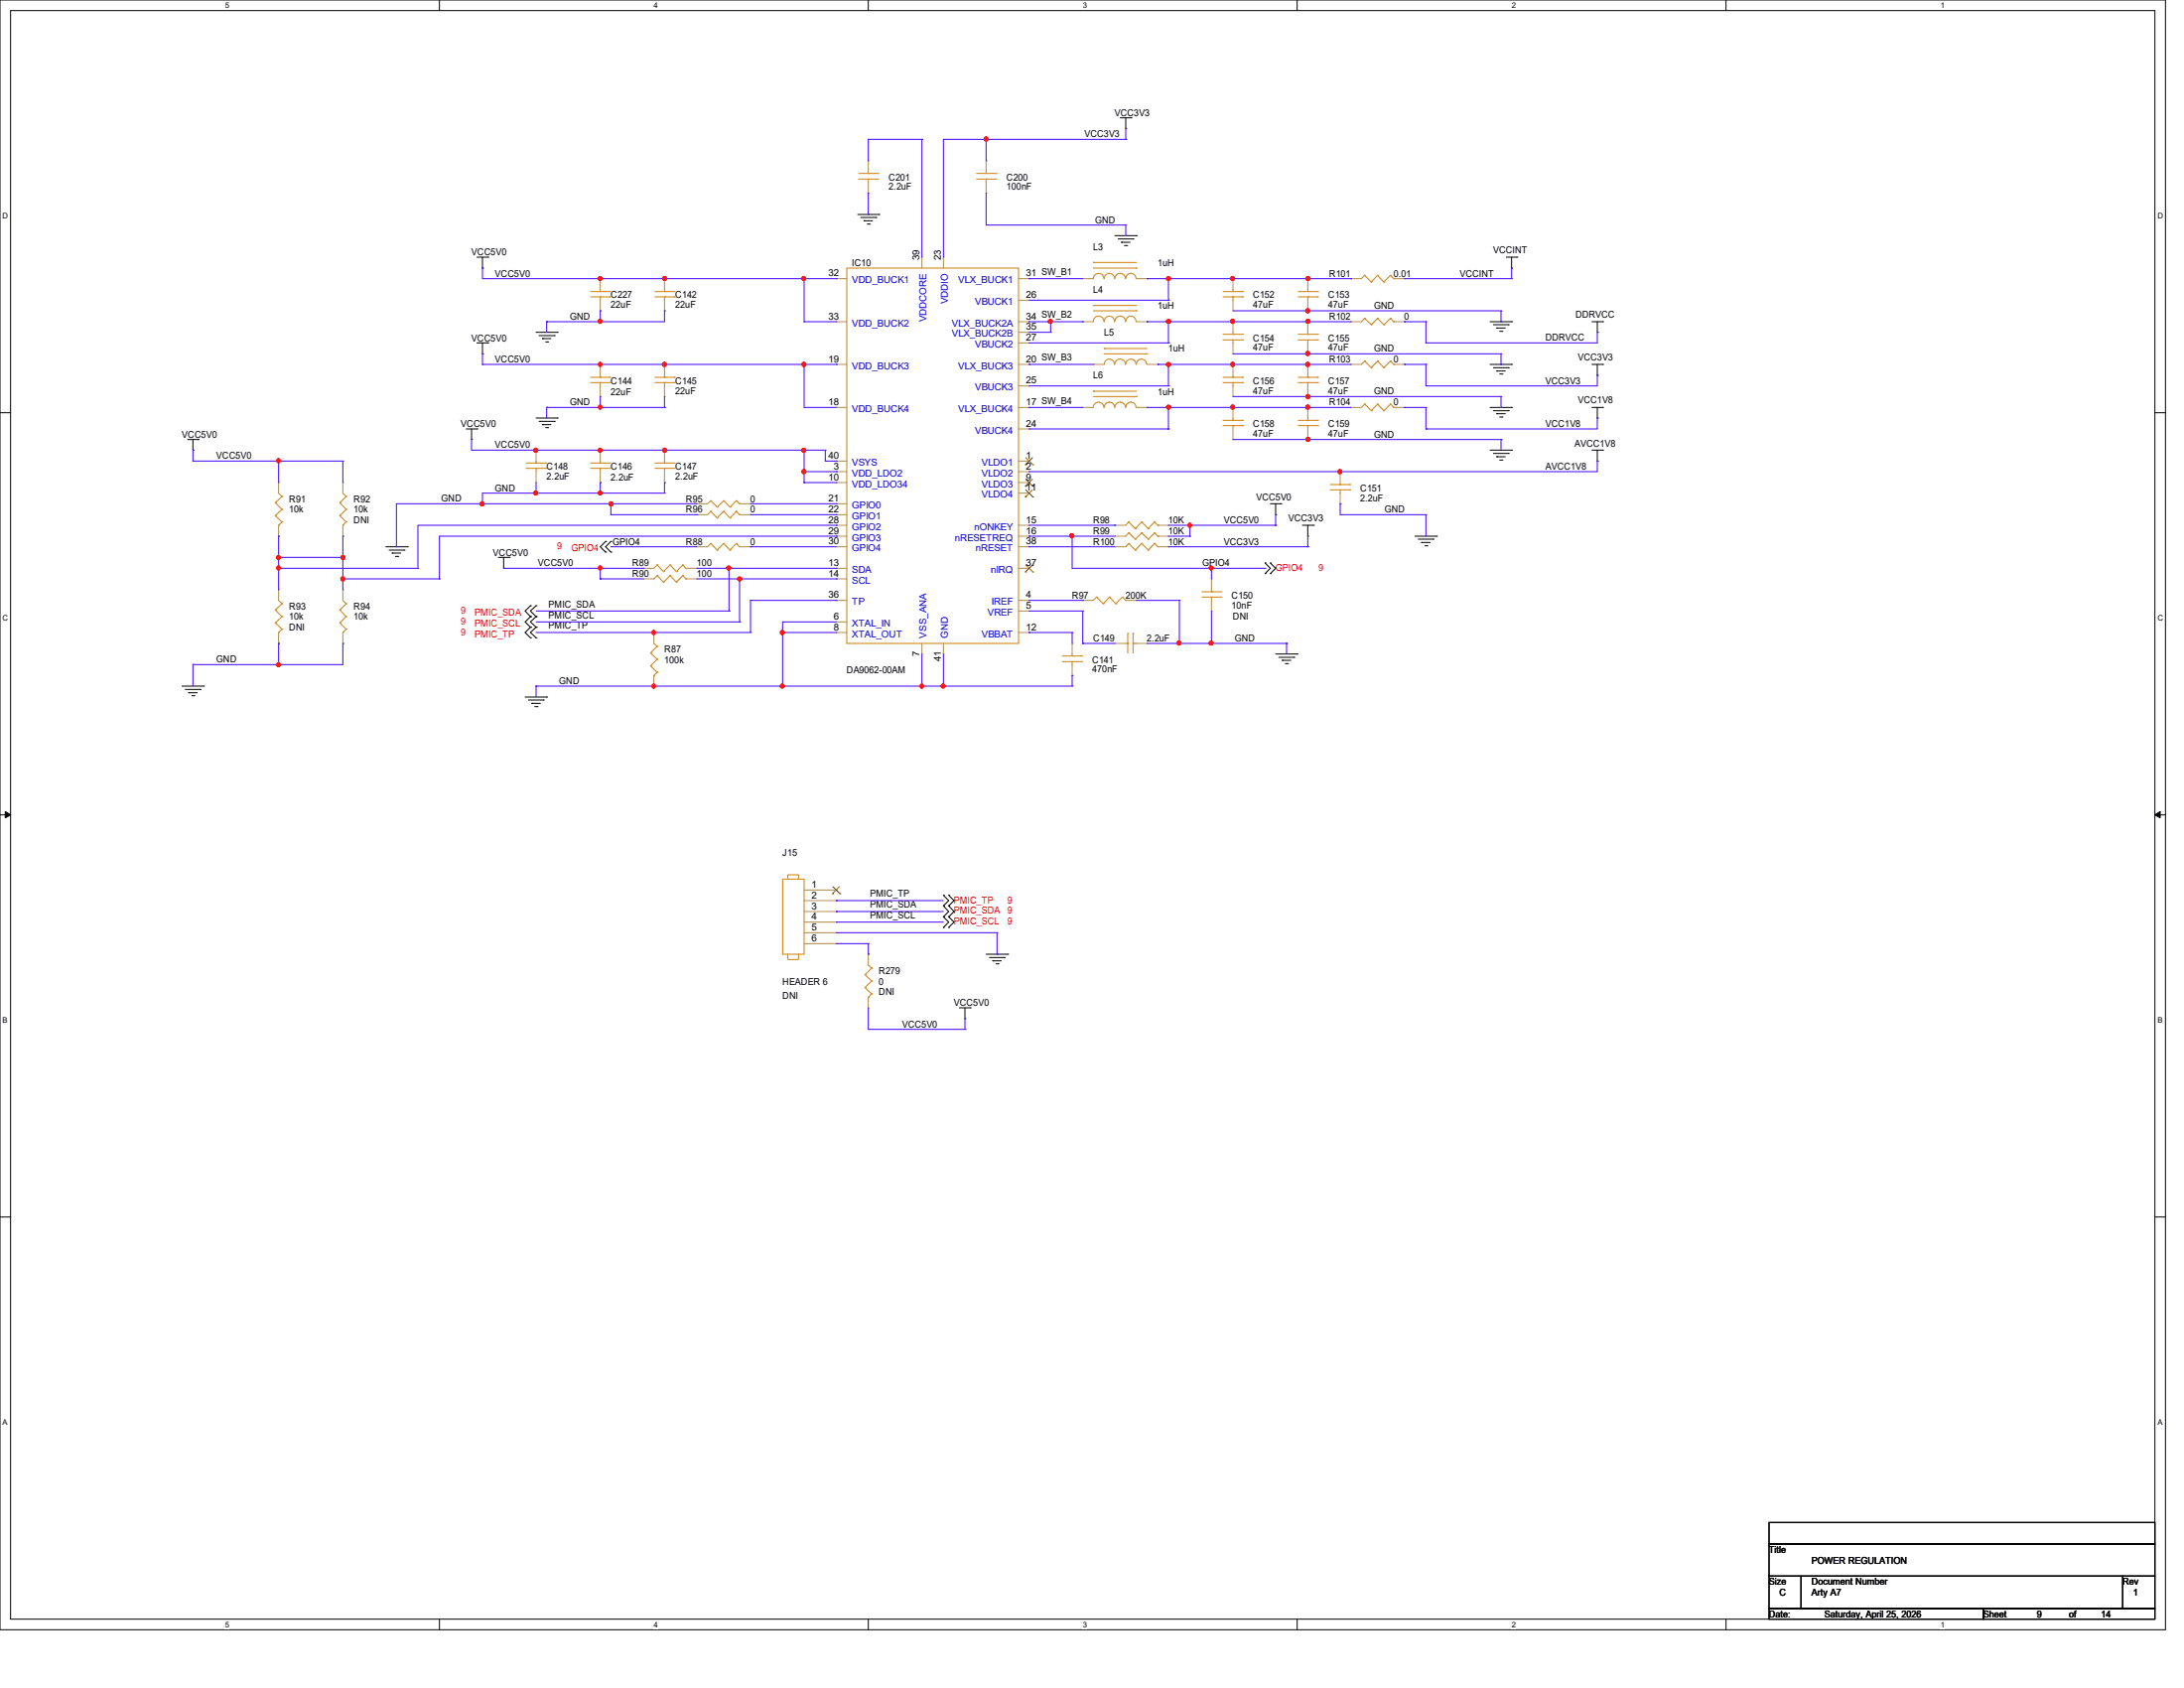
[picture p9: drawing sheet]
<svg xmlns="http://www.w3.org/2000/svg" width="279mm" height="216mm" viewBox="0 0 279 216" stroke-linecap="round" stroke-linejoin="round" font-family="sans-serif">
<path d="M0 0h277v208.4h-277zM1.4 1.4h274.3v205.7h-274.3z" fill="none" stroke="#000" stroke-width=".13"/>
<g fill="#fff">
<path d="M28.8 .1h.5v1.1h-.5z"/>
<path d="M28.8 207.2h.5v1.1h-.5z"/>
</g>
<path d="M56.2 0v1.4M56.2 207.1v1.3" fill="none" stroke="#000" stroke-width=".13"/>
<g fill="#fff">
<path d="M83.7 .1h.5v1.1h-.5z"/>
<path d="M83.7 207.2h.5v1.1h-.5z"/>
</g>
<path d="M111.1 0v1.4M111.1 207.1v1.3" fill="none" stroke="#000" stroke-width=".13"/>
<g fill="#fff">
<path d="M138.5 .1h.6v1.1h-.6z"/>
<path d="M138.5 207.2h.6v1.1h-.6z"/>
</g>
<path d="M165.9 0v1.4M165.9 207.1v1.3" fill="none" stroke="#000" stroke-width=".13"/>
<g fill="#fff">
<path d="M193.4 .1h.5v1.1h-.5z"/>
<path d="M193.4 207.2h.5v1.1h-.5z"/>
</g>
<path d="M220.8 0v1.4M220.8 207.1v1.3" fill="none" stroke="#000" stroke-width=".13"/>
<g fill="#fff">
<path d="M248.2 .1h.6v1.1h-.6z"/>
<path d="M248.2 207.2h.6v1.1h-.6z"/>
<path d="M.3 27.1h.8v1.1h-.8z"/>
<path d="M276 27.1h.7v1.1h-.7z"/>
<path d="M.3 78.5h.8v1.1h-.8z"/>
<path d="M276 78.5h.7v1.1h-.7z"/>
</g>
<path d="M0 52.8h1.4M275.7 52.8h1.3" fill="none" stroke="#000" stroke-width=".13"/>
<g fill="#fff">
<path d="M.3 129.9h.7v1.1h-.7z"/>
<path d="M276 129.9h.6v1.1h-.6z"/>
</g>
<path d="M0 104.2h1.4M275.7 104.2h1.3" fill="none" stroke="#000" stroke-width=".13"/>
<path d="M.7 103.8l.7 .4-.7 .4zM275.7 104.2l.7-.4v.8z" fill="#000" stroke="#000" stroke-width=".13"/>
<g fill="#fff">
<path d="M.3 181.4h.7v1.1h-.7z"/>
<path d="M276 181.4h.6v1.1h-.6z"/>
</g>
<g fill="none" stroke="#000" stroke-width=".13">
<path d="M143.3 15.1h1.4M144 16.4h.1M144 15.1v1.3M144.7 15.1h.1M61 32.9h1.4M61.7 34.3h.1M61.7 32.9v1.4M62.4 32.9h.1M109.7 27.4h2.7M110.1 27.8h2M110.5 28.2h.1M110.5 28.2h1.1"/>
<path d="M111 28.7h.2M111.2 28.7h.1M112.1 27.8h.1M112.4 27.4h.1M142.6 30.1h2.8M143 30.6h1.9M143.5 31h.1M143.5 31h1.1M143.8 31.4h.3M144.1 31.4h.1M144.9 30.6h.1M145.4 30.1h.1"/>
<path d="M192.7 32.9h1.4M193.4 34.3h.1M193.4 32.9v1.4M194.1 32.9h.1M24 56.2h1.4M24.7 57.6h.1M24.7 56.2v1.4M25.4 56.2h.1M59.6 54.9h1.4M60.3 56.2h.1M60.3 54.9v1.3M61 54.9h.1"/>
<path d="M61 43.9h1.4M61.7 45.3h.1M61.7 43.9v1.4M62.4 43.9h.1M68.6 42.5h2.7M68.6 53.5h2.7M69 42.9h1.9M69 53.9h1.9M69.4 43.3h.1M69.4 54.3h.1M69.4 43.3h1.1M69.4 54.3h1.1"/>
<path d="M69.8 43.7h.3M69.8 54.7h.3M70.1 43.7h.1M70.1 54.7h.1M70.9 42.9h.1M70.9 53.9h.1M71.3 42.5h.1M71.3 53.5h.1M190.6 57.6h2.8M190.6 52.1h2.8M190.6 46.6h2.8M190.6 41.1h2.8"/>
<path d="M191.1 58h1.9M191.1 52.5h1.9M191.1 47h1.9M191.1 41.5h1.9M191.5 58.4h.1M191.5 52.9h.1M191.5 47.5h.1M191.5 42h.1M191.5 58.4h1.1M191.5 52.9h1.1M191.5 47.5h1.1M191.5 42h1.1"/>
<path d="M191.9 58.8h.3M191.9 53.3h.3M191.9 47.8h.3M191.9 42.4h.3M192.2 58.8h.1M192.2 53.3h.1M192.2 47.8h.1M192.2 42.4h.1M193 58h.1M193 52.5h.1M193 47h.1M193 41.5h.1"/>
<path d="M193.4 57.6h.1M193.4 52.1h.1M193.4 46.6h.1M193.4 41.1h.1M203.7 57.6h1.3M203.7 52.1h1.3M203.7 46.6h1.3M203.7 41.1h1.3M204.3 53.5h.1M204.3 48h.1M204.3 42.5h.1M204.3 59h.1"/>
<path d="M204.3 41.1v1.4M204.3 46.6v1.4M204.3 52.1v1.4M204.3 57.6v1.4M205 52.1h.1M205 46.6h.1M205 41.1h.1M205 57.6h.1M49.4 69.9h2.7M49.8 70.4h1.9M50.2 70.7h.1M50.2 70.7h1.1"/>
<path d="M50.6 71.2h.3M50.9 71.2h.1M51.7 70.4h.1M52.1 69.9h.1M63.8 71.3h1.4M64.4 72.7h.1M64.4 71.3v1.4M65.2 71.3h.1M67.9 77.5h.1M67.9 78.9h.1M67.9 77.5l-.7 .6 .7 .8M67.9 78.9l-.7 .6 .7 .7"/>
<path d="M68.6 77.5h.1M68.6 78.9h.1M68.6 77.5l-.7 .6 .7 .8M68.6 78.9l-.7 .6 .7 .7M77.5 69.3h.1M77.5 70.6h.1M77.5 69.3l-.7 .6 .7 .7M78.1 69.3h.1M78.1 70.6h.1M78.1 69.3l-.6 .6 .6 .7M161.8 73.4h.1M161.8 72h.1"/>
<path d="M161.8 72l.7 .7-.7 .7M162.5 73.4h.1M162.5 72h.1M162.5 64.4h1.4M162.5 72l.7 .7-.7 .7M163.2 65.8h.1M163.2 64.4v1.4M163.9 64.4h.1M166.6 67.2h1.4M167.3 68.6h.1M167.3 67.2v1.4M168 67.2h.1"/>
<path d="M181 68.6h2.8M181.4 69h1.9M181.9 69.4h.1M181.9 69.4h1.1M182.3 69.8h.2M182.5 69.8h.1M183.3 69h.1M183.8 68.6h.1M23.3 87.8h2.7M23.7 88.2h1.9M24.1 88.6h.1M24.1 88.6h1.1"/>
<path d="M24.6 89h.2M24.8 89h.1M25.6 88.2h.1M26 87.8h.1M67.2 89.2h2.7M67.6 89.5h1.9M67.9 80.2h.1M67.9 81.6h.1M67.9 80.2l-.7 .7 .7 .7M68 90h.1M68 90h1.1M68.4 90.4h.3"/>
<path d="M68.6 80.2h.1M68.6 81.6h.1M68.6 80.2l-.7 .7 .7 .7M68.7 90.4h.1M69.5 89.5h.1M69.9 89.2h.1M163.2 83.7h2.7M163.6 84.1h1.9M164 84.5h.1M164 84.5h1.1M164.4 84.9h.3M164.7 84.9h.1"/>
<path d="M165.5 84.1h.1M165.9 83.7h.1M120.7 117.3h.1M120.7 115.9h.1M120.7 118.6h.1M120.7 114.5h.1M120.7 115.9l.7 .7-.7 .7M120.7 117.3l.7 .6-.7 .7M120.7 114.5l.7 .7-.7 .7M121.4 117.3h.1M121.4 115.9h.1M121.4 118.6h.1"/>
<path d="M121.4 114.5h.1M121.4 115.9l.6 .7-.6 .7M121.4 117.3l.6 .6-.6 .7M121.4 114.5l.6 .7-.6 .7M122.7 128.9h1.4M123.4 130.3h.1M123.4 128.9v1.4M124.1 128.9h.1M126.2 122h2.7M126.6 122.5h1.9M127 122.9h.1M127 122.9h1.1"/>
<path d="M127.4 123.3h.3M127.7 123.3h.1M128.5 122.5h.1M128.9 122h.1M0 155.7h1.4M275.7 155.7h1.3M226.3 194.7h49.4v2.8h-49.4zM226.3 197.5h49.4v4.1h-49.4zM226.3 201.6h4.1v4.1h-4.1zM226.3 205.7h27.4v1.4h-27.4zM230.4 201.6h41.2v4.1h-41.2zM253.7 205.7h22v1.4h-22z"/>
<path d="M271.6 201.6h4.1v4.1h-4.1z"/>
</g>
<g fill="none" stroke="#cc8006" stroke-width=".13">
<path d="M75.6 38h2.4M75.6 37.3h2.4M76.8 37.3h.1M76.8 38h.1M76.8 37v.3M76.8 38v.4M78 38h.1M78 37.3h.1M83.8 38h2.5M83.8 37.3h2.5M85 37.3h.1M85 38h.1"/>
<path d="M85 37v.3M85 38v.4M86.3 38h.1M86.3 37.3h.1M108.3 34.3h22v48h-22zM109.9 22.9h2.4M109.9 22.2h2.4M111.1 22.2h.1M111.1 22.9h.1M111.1 21.9v.3M111.1 22.9v.4M112.3 22.9h.1"/>
<path d="M112.3 22.2h.1M124.9 22.9h2.5M124.9 22.2h2.5M126.2 22.2h.1M126.2 22.9h.1M126.2 21.9v.3M126.2 22.9v.4M127.4 22.9h.1M127.4 22.2h.1M139.9 33.6h.1M139.9 39.1h.1M139.9 33.6h5.5"/>
<path d="M139.9 34.3h5.5M139.9 39.1h5.5M139.9 39.8h5.5M141.2 35.6a.68 .68 0 0 0-.7-.6 .68 .68 0 0 0-.6 .6M141.3 35.6a.66 .66 0 0 1 .6-.6 .66 .66 0 0 1 .7 .6M142.6 35.6a.68 .68 0 0 1 .7-.6 .68 .68 0 0 1 .7 .6M144 35.6a.66 .66 0 0 1 .7-.6 .66 .66 0 0 1 .6 .6M145.4 34.3h.1M145.4 39.8h.1M156.5 38h2.5M156.5 37.3h2.5M157.7 37.3h.1"/>
<path d="M157.7 38h.1M157.7 37v.3M157.7 38v.4M159 38h.1M159 37.3h.1M166.1 38h2.5M166.1 37.3h2.5M167.3 37.3h.1M167.3 38h.1M167.3 37v.3M167.3 38v.4M168.6 38h.1"/>
<path d="M168.6 37.3h.1M174.6 35.2h.1M174.6 35.2l-.4 .4M174.6 35.2l.8 .9M175.4 36.1h.1M176.2 35.2h.1M176.2 35.2l-.8 .9M176.2 35.2l.8 .9M177 36.1h.1M177.9 35.2h.1M177.9 35.2l-.9 .9M177.9 35.2l.4 .4"/>
<path d="M178.3 35.6h.1M67.3 59.9h2.5M67.3 59.2h2.5M68.6 59.2h.1M68.6 59.9h.1M68.6 59v.2M68.6 59.9v.4M69.8 59.9h.1M69.8 59.2h.1M75.6 59.9h2.4M75.6 59.2h2.4M75.6 48.9h2.4"/>
<path d="M75.6 48.3h2.4M76.8 59.2h.1M76.8 59.9h.1M76.8 48.3h.1M76.8 48.9h.1M76.8 48v.3M76.8 48.9v.5M76.8 59v.2M76.8 59.9v.4M78 59.9h.1M78 59.2h.1M78 48.9h.1"/>
<path d="M78 48.3h.1M83.8 59.9h2.5M83.8 59.2h2.5M83.8 48.9h2.5M83.8 48.3h2.5M85 59.2h.1M85 59.9h.1M85 48.3h.1M85 48.9h.1M85 48v.3M85 48.9v.5M85 59v.2"/>
<path d="M85 59.9v.4M86.3 59.9h.1M86.3 59.2h.1M86.3 48.9h.1M86.3 48.3h.1M139.9 52.1a.68 .68 0 0 1 .6-.7 .68 .68 0 0 1 .7 .7M139.9 50h.1M139.9 50h5.5M139.9 50.7h5.5M141.2 41.1a.68 .68 0 0 0-.7-.7 .68 .68 0 0 0-.6 .7M141.3 52.1a.66 .66 0 0 1 .6-.7 .66 .66 0 0 1 .7 .7M141.3 44.6h.1"/>
<path d="M141.3 44.6h5.4M141.3 45.3h5.4M142.6 46.6a.66 .66 0 0 0-.7-.7 .66 .66 0 0 0-.6 .7M142.6 41.1a.66 .66 0 0 0-.7-.7 .66 .66 0 0 0-.6 .7M142.6 52.1a.68 .68 0 0 1 .7-.7 .68 .68 0 0 1 .7 .7M144 46.6a.68 .68 0 0 0-.7-.7 .68 .68 0 0 0-.7 .7M144 41.1a.68 .68 0 0 0-.7-.7 .68 .68 0 0 0-.7 .7M144 52.1a.66 .66 0 0 1 .7-.7 .66 .66 0 0 1 .6 .7M145.3 46.6a.66 .66 0 0 0-.6-.7 .66 .66 0 0 0-.7 .7M145.3 41.1a.66 .66 0 0 0-.6-.7 .66 .66 0 0 0-.7 .7M145.4 50.7h.1M146.7 46.6a.66 .66 0 0 0-.7-.7 .66 .66 0 0 0-.6 .7"/>
<path d="M146.7 45.3h.1M156.5 54.4h2.5M156.5 53.8h2.5M156.5 48.9h2.5M156.5 48.3h2.5M156.5 43.5h2.5M156.5 42.8h2.5M157.7 53.8h.1M157.7 54.4h.1M157.7 48.3h.1M157.7 48.9h.1M157.7 42.8h.1"/>
<path d="M157.7 43.5h.1M157.7 42.5v.3M157.7 43.5v.4M157.7 48v.3M157.7 48.9v.5M157.7 53.5v.3M157.7 54.4v.5M159 54.4h.1M159 53.8h.1M159 48.9h.1M159 48.3h.1M159 43.5h.1"/>
<path d="M159 42.8h.1M166.1 54.4h2.5M166.1 53.8h2.5M166.1 48.9h2.5M166.1 48.3h2.5M166.1 43.5h2.5M166.1 42.8h2.5M167.3 53.8h.1M167.3 54.4h.1M167.3 48.3h.1M167.3 48.9h.1M167.3 42.8h.1"/>
<path d="M167.3 43.5h.1M167.3 42.5v.3M167.3 43.5v.4M167.3 48v.3M167.3 48.9v.5M167.3 53.5v.3M167.3 54.4v.5M168.6 54.4h.1M168.6 53.8h.1M168.6 48.9h.1M168.6 48.3h.1M168.6 43.5h.1"/>
<path d="M168.6 42.8h.1M174.6 46.2h.1M174.6 40.7h.1M174.6 51.7h.1M174.6 46.2l-.4 .4M174.6 46.2l.8 .8M174.6 40.7l-.4 .4M174.6 40.7l.8 .8M174.6 51.7l-.4 .4M174.6 51.7l.8 .8M175.4 47h.1M175.4 41.5h.1"/>
<path d="M175.4 52.5h.1M176.2 46.2h.1M176.2 40.7h.1M176.2 51.7h.1M176.2 46.2l-.8 .8M176.2 46.2l.8 .8M176.2 40.7l-.8 .8M176.2 40.7l.8 .8M176.2 51.7l-.8 .8M176.2 51.7l.8 .8M177 47h.1M177 41.5h.1"/>
<path d="M177 52.5h.1M177.9 46.2h.1M177.9 40.7h.1M177.9 51.7h.1M177.9 46.2l-.9 .8M177.9 46.2l.4 .4M177.9 40.7l-.9 .8M177.9 40.7l.4 .4M177.9 51.7l-.9 .8M177.9 51.7l.4 .4M178.3 46.6h.1M178.3 41.1h.1"/>
<path d="M178.3 52.1h.1M35.2 64.3h.1M35.2 66h.1M35.2 78h.1M35.2 79.7h.1M35.2 64.3l.9 .9M35.2 66l.9 .8M35.2 78l.9 .9M35.2 79.7l.9 .8M35.6 67.2h.1M35.6 63.1l.5 .4M35.6 76.8l.5 .4"/>
<path d="M36.1 63.5h.1M36.1 65.2h.1M36.1 66.8h.1M36.1 77.2h.1M36.1 78.9h.1M36.1 63.5l-.9 .8M36.1 65.2l-.9 .8M36.1 66.8l-.5 .4M36.1 77.2l-.9 .8M36.1 78.9l-.9 .8M43.5 64.3h.1M43.5 66h.1"/>
<path d="M43.5 78h.1M43.5 79.7h.1M43.5 64.3l.8 .9M43.5 66l.8 .8M43.5 78l.8 .9M43.5 79.7l.8 .8M43.9 67.2h.1M43.9 63.1l.4 .4M43.9 76.8l.4 .4M44.3 63.5h.1M44.3 65.2h.1M44.3 66.8h.1"/>
<path d="M44.3 77.2h.1M44.3 78.9h.1M44.3 63.5l-.8 .8M44.3 65.2l-.8 .8M44.3 66.8l-.4 .4M44.3 77.2l-.8 .8M44.3 78.9l-.8 .8M84.1 72.3h.1M84.1 73.6h.1M84.1 72.3l-.4 .4M84.1 72.3l.8 .8M84.1 73.6l-.4 .4"/>
<path d="M84.1 73.6l.8 .9M84.9 73.1h.1M84.9 74.5h.1M85.7 72.3h.1M85.7 73.6h.1M85.7 72.3l-.8 .8M85.7 72.3l.8 .8M85.7 73.6l-.8 .9M85.7 73.6l.8 .9M86.5 73.1h.1M86.5 74.5h.1M87.3 72.3h.1"/>
<path d="M87.3 73.6h.1M87.3 72.3l-.8 .8M87.3 72.3l.5 .4M87.3 73.6l-.8 .9M87.3 73.6l.5 .4M87.8 72.7h.1M87.8 74h.1M90.9 65.4h.1M90.9 69.5h.1M90.9 64.1h.1M90.9 65.4l-.4 .4M90.9 65.4l.8 .9"/>
<path d="M90.9 69.5l-.4 .4M90.9 69.5l.8 .9M90.9 64.1l-.4 .3M90.9 64.1l.8 .8M91.7 66.3h.1M91.7 70.4h.1M91.7 64.9h.1M92.6 65.4h.1M92.6 69.5h.1M92.6 64.1h.1M92.6 65.4l-.9 .9M92.6 65.4l.8 .9"/>
<path d="M92.6 69.5l-.9 .9M92.6 69.5l.8 .9M92.6 64.1l-.9 .8M92.6 64.1l.8 .8M93.4 66.3h.1M93.4 70.4h.1M93.4 64.9h.1M94.2 65.4h.1M94.2 69.5h.1M94.2 64.1h.1M94.2 65.4l-.8 .9M94.2 65.4l.4 .4"/>
<path d="M94.2 69.5l-.8 .9M94.2 69.5l.4 .4M94.2 64.1l-.8 .8M94.2 64.1l.4 .3M94.6 65.8h.1M94.6 69.9h.1M94.6 64.4h.1M140.3 76.4h.1M140.3 76.4l-.4 .4M140.3 76.4l.8 .8M141.1 77.2h.1M141.9 76.4h.1"/>
<path d="M141.9 76.4l-.8 .8M141.9 76.4l.8 .8M142.7 77.2h.1M143.6 76.4h.1M143.6 76.4l-.9 .8M143.6 76.4l.4 .4M144 76.8h.1M144.4 66.8h.1M144.4 68.2h.1M144.4 69.5h.1M144.4 66.8l-.4 .4M144.4 66.8l.8 .8"/>
<path d="M144.4 68.2l-.4 .4M144.4 68.2l.8 .8M144.4 69.5l-.4 .4M144.4 69.5l.8 .9M145.2 67.6h.1M145.2 69h.1M145.2 70.4h.1M146 66.8h.1M146 68.2h.1M146 69.5h.1M146 66.8l-.8 .8M146 66.8l.9 .8"/>
<path d="M146 68.2l-.8 .8M146 68.2l.9 .8M146 69.5l-.8 .9M146 69.5l.9 .9M146.9 67.6h.1M146.9 69h.1M146.9 70.4h.1M147.7 66.8h.1M147.7 68.2h.1M147.7 69.5h.1M147.7 66.8l-.8 .8M147.7 66.8l.4 .4"/>
<path d="M147.7 68.2l-.8 .8M147.7 68.2l.4 .4M147.7 69.5l-.8 .9M147.7 69.5l.4 .4M148.1 67.2h.1M148.1 68.6h.1M148.1 69.9h.1M153.8 76.4h2.4M153.8 75.7h2.4M155 75.7h.1M155 76.4h.1M155 75.4v.3"/>
<path d="M155 76.4v.4M156.2 76.4h.1M156.2 75.7h.1M170.2 62.7h2.5M170.2 62h2.5M171.4 62h.1M171.4 62.7h.1M171.4 61.7v.3M171.4 62.7v.4M172.7 62.7h.1M172.7 62h.1M35.6 80.9h.1"/>
<path d="M36.1 80.5h.1M36.1 80.5l-.5 .4M43.9 80.9h.1M44.3 80.5h.1M44.3 80.5l-.4 .4M83.2 83.5h.1M83.2 85.2h.1M83.2 83.5l.9 .8M83.2 85.2l.9 .8M83.7 86.4h.1M83.7 82.3l.4 .4M84.1 82.7h.1"/>
<path d="M84.1 84.3h.1M84.1 86h.1M84.1 82.7l-.9 .8M84.1 84.3l-.9 .9M84.1 86l-.4 .4M135.9 84.6h2.5M135.9 83.9h2.5M137.2 83.9h.1M137.2 84.6h.1M137.2 83.7v.2M137.2 84.6v.4M138.4 84.6h.1"/>
<path d="M138.4 83.9h.1M144 82.3h.3M144.3 82.3h.1M144.3 81h.1M144.3 81v2.5M144.9 81h.1M144.9 82.3h.1M144.9 82.3h.5M144.9 81v2.5M100.1 112.4h2.8v9.6h-2.8zM100.8 112.4v-.5h1.4v.5M100.8 122v.7h1.4v-.7"/>
<path d="M110.7 124.7h.1M110.7 126.3h.1M110.7 124.7l.8 .8M110.7 126.3l.8 .8M111.1 127.6h.1M111.1 123.4l.4 .4M111.5 123.8h.1M111.5 125.5h.1M111.5 127.1h.1M111.5 123.8l-.8 .9M111.5 125.5l-.8 .8M111.5 127.1l-.4 .5"/>
</g>
<g fill="none" stroke="#a84" stroke-width=".13">
<path d="M76.8 35.6h.1M76.8 39.8h.1M76.8 35.6v1.4M76.8 38.4v1.4M85 35.6h.1M85 39.8h.1M85 35.6v1.4M85 38.4v1.4M107 35.6h.1M107 35.6h1.3M111.1 20.6h.1M111.1 24.7h.1"/>
<path d="M111.1 20.6v1.3M111.1 23.3v1.4M117.9 32.9h.1M117.9 32.9v1.4M120.7 32.9h.1M120.7 32.9v1.4M126.2 20.6h.1M126.2 24.7h.1M126.2 20.6v1.3M126.2 23.3v1.4M130.3 35.6h1.4M130.3 38.4h1.4"/>
<path d="M131.7 35.6h.1M131.7 38.4h.1M138.5 35.6h.1M138.5 35.6h1.4M145.4 35.6h1.3M146.7 35.6h.1M157.7 35.6h.1M157.7 39.8h.1M157.7 35.6v1.4M157.7 38.4v1.4M167.3 35.6h.1M167.3 39.8h.1"/>
<path d="M167.3 35.6v1.4M167.3 38.4v1.4M172.8 35.6h.1M172.8 35.6h1.4M178.3 35.6h1.4M179.7 35.6h.1M68.6 57.6h.1M68.6 57.6v1.4M76.8 57.6h.1M76.8 46.6h.1M76.8 50.7h.1M76.8 46.6v1.4"/>
<path d="M76.8 49.4v1.3M76.8 57.6v1.4M85 57.6h.1M85 46.6h.1M85 50.7h.1M85 46.6v1.4M85 49.4v1.3M85 57.6v1.4M107 41.1h.1M107 46.6h.1M107 52.1h.1M107 59h.1"/>
<path d="M107 52.1h1.3M107 46.6h1.3M107 41.1h1.3M107 59h1.3M130.3 52.1h1.4M130.3 46.6h1.4M130.3 41.1h1.4M130.3 59h1.4M130.3 42.5h1.4M130.3 43.9h1.4M130.3 49.4h1.4M130.3 54.9h1.4"/>
<path d="M131.7 41.1h.1M131.7 42.5h.1M131.7 43.9h.1M131.7 46.6h.1M131.7 49.4h.1M131.7 52.1h.1M131.7 54.9h.1M131.7 59h.1M138.5 52.1h.1M138.5 41.1h.1M138.5 52.1h1.4M138.5 41.1h1.4"/>
<path d="M139.9 46.6h.1M139.9 46.6h1.4M145.4 52.1h1.3M145.4 41.1h1.3M146.7 52.1h.1M146.7 41.1h.1M146.7 46.6h1.4M148.1 46.6h.1M157.7 52.1h.1M157.7 56.2h.1M157.7 46.6h.1M157.7 50.7h.1"/>
<path d="M157.7 41.1h.1M157.7 45.3h.1M157.7 41.1v1.4M157.7 43.9v1.4M157.7 46.6v1.4M157.7 49.4v1.3M157.7 52.1v1.4M157.7 54.9v1.3M167.3 52.1h.1M167.3 56.2h.1M167.3 46.6h.1M167.3 50.7h.1"/>
<path d="M167.3 41.1h.1M167.3 45.3h.1M167.3 41.1v1.4M167.3 43.9v1.4M167.3 46.6v1.4M167.3 49.4v1.3M167.3 52.1v1.4M167.3 54.9v1.3M172.8 46.6h.1M172.8 41.1h.1M172.8 52.1h.1M172.8 52.1h1.4"/>
<path d="M172.8 46.6h1.4M172.8 41.1h1.4M178.3 52.1h1.4M178.3 46.6h1.4M178.3 41.1h1.4M179.7 46.6h.1M179.7 41.1h.1M179.7 52.1h.1M35.6 61.7h.1M35.6 68.6h.1M35.6 75.4h.1M35.6 61.7v1.4"/>
<path d="M35.6 67.2v1.4M35.6 75.4v1.4M43.9 61.7h.1M43.9 68.6h.1M43.9 75.4h.1M43.9 61.7v1.4M43.9 67.2v1.4M43.9 75.4v1.4M68.6 61.7h.1M68.6 60.3v1.4M76.8 61.7h.1M76.8 60.3v1.4"/>
<path d="M82.3 72.7h.1M82.3 74h.1M82.3 72.7h1.4M82.3 74h1.4M85 61.7h.1M85 60.3v1.4M87.8 72.7h1.4M87.8 74h1.4M89.2 72.7h.1M89.2 65.8h.1M89.2 69.9h.1M89.2 74h.1"/>
<path d="M89.2 64.4h.1M89.2 65.8h1.3M89.2 69.9h1.3M89.2 64.4h1.3M94.6 65.8h1.4M94.6 69.9h1.4M94.6 64.4h1.4M96 65.8h.1M96 69.9h.1M96 64.4h.1M107 60.3h.1M107 61.7h.1"/>
<path d="M107 64.4h.1M107 65.8h.1M107 67.2h.1M107 68.6h.1M107 69.9h.1M107 72.7h.1M107 74h.1M107 76.8h.1M107 79.5h.1M107 67.2h1.3M107 72.7h1.3M107 68.6h1.3"/>
<path d="M107 65.8h1.3M107 69.9h1.3M107 74h1.3M107 64.4h1.3M107 60.3h1.3M107 61.7h1.3M107 76.8h1.3M107 79.5h1.3M130.3 67.2h1.4M130.3 72.7h1.4M130.3 68.6h1.4M130.3 69.9h1.4"/>
<path d="M130.3 60.3h1.4M130.3 61.7h1.4M130.3 76.8h1.4M130.3 63.1h1.4M130.3 78.1h1.4M131.7 60.3h.1M131.7 61.7h.1M131.7 63.1h.1M131.7 67.2h.1M131.7 68.6h.1M131.7 69.9h.1M131.7 72.7h.1"/>
<path d="M131.7 76.8h.1M131.7 78.1h.1M138.5 76.8h.1M138.5 76.8h1.4M142.6 67.2h.1M142.6 68.6h.1M142.6 69.9h.1M142.6 67.2h1.4M142.6 68.6h1.4M142.6 69.9h1.4M144 76.8h1.4M145.4 76.8h.1"/>
<path d="M148.1 67.2h1.4M148.1 68.6h1.4M148.1 69.9h1.4M149.5 67.2h.1M149.5 68.6h.1M149.5 69.9h.1M155 74h.1M155 78.1h.1M155 74v1.4M155 76.8v1.3M171.4 60.3h.1M171.4 64.4h.1"/>
<path d="M171.4 60.3v1.4M171.4 63.1v1.3M35.6 82.3h.1M35.6 80.9v1.4M43.9 82.3h.1M43.9 80.9v1.4M83.7 80.9h.1M83.7 87.8h.1M83.7 80.9v1.4M83.7 86.4v1.4M107 80.9h.1M107 80.9h1.3"/>
<path d="M117.9 83.7h.1M117.9 82.3v1.4M120.7 83.7h.1M120.7 82.3v1.4M130.3 80.9h1.4M131.7 80.9h.1M137.2 82.3h.1M137.2 86.4h.1M137.2 82.3v1.4M137.2 85v1.4M142.6 82.3h.1M142.6 82.3h1.4"/>
<path d="M145.4 82.3h1.3M146.7 82.3h.1M102.9 113.8h4.1M102.9 115.2h4.1M102.9 116.6h4.1M102.9 117.9h4.1M102.9 119.3h4.1M107 113.8h.1M107 115.2h.1M107 116.6h.1M107 117.9h.1M107 119.3h.1"/>
<path d="M102.9 120.7h4.1M107 120.7h.1M111.1 122h.1M111.1 128.9h.1M111.1 122v1.4M111.1 127.6v1.3"/>
</g>
<g fill="none" stroke="#804000" stroke-width=".13">
<path d="M131.2 59.4h.1M131.2 58.5l.9 .9M132.1 58.5l-.9 .9M132.1 59.4h.1M131.2 62.2h.1M131.2 63.5h.1M131.2 73.2h.1M131.2 61.3l.9 .9M131.2 62.7l.9 .8M131.2 72.3l.9 .9M132.1 61.3l-.9 .9M132.1 62.7l-.9 .8"/>
<path d="M132.1 72.3l-.9 .9M132.1 62.2h.1M132.1 63.5h.1M132.1 73.2h.1M106.5 114.3h.1M106.6 113.4l.8 .9M107.4 113.4l-.9 .9M107.4 114.3h.1"/>
</g>
<g fill="none" stroke="#4200ff" stroke-width=".13">
<path d="M111.1 17.8h.1M111.1 17.8v2.8M111.1 17.8h6.8M117.9 17.8h.1M117.9 17.8v15.1M120.7 17.8h.1M120.7 17.8v15.1M120.7 17.8h23.3M126.2 17.8h.1M126.2 17.8v2.8M144 17.8h.1M144 16.4v1.4"/>
<path d="M61.7 34.3h.1M61.7 34.3v1.3h45.3M76.8 35.6h.1M76.8 39.8h.1M76.8 39.8v1.3M85 39.8h.1M85 35.6h.1M85 39.8v1.3h-15.1M102.9 35.6h.1M102.9 35.6v5.5M107 35.6h.1M111.1 27.4h.1"/>
<path d="M111.1 24.7v2.7M126.2 28.8h.1M126.2 24.7v4.1M126.2 28.8h17.8M131.7 35.6h.1M131.7 35.6h6.8M131.7 38.4h17.8M144 28.8h.1M144 30.1h.1M144 28.8v1.3M146.7 35.6h.1M146.7 35.6h26.1"/>
<path d="M149.5 38.4h.1M149.5 35.6v2.8M157.7 35.6h.1M157.7 39.8h34.3M167.3 35.6h.1M167.3 39.8h.1M172.8 35.6h.1M179.7 35.6h13.7M192 39.8h.1M192 39.8v1.3M193.4 35.6h.1M193.4 34.3h.1"/>
<path d="M193.4 34.3v1.3M24.7 59h.1M24.7 57.6h.1M24.7 59h19.2M24.7 57.6v1.4M35.6 59h.1M35.6 59v2.7M43.9 59h.1M43.9 59v2.7M60.3 57.6h.1M60.3 57.6h45.3M60.3 56.2v1.4"/>
<path d="M61.7 46.6h.1M61.7 45.3h.1M61.7 46.6h45.3M61.7 45.3v1.3M68.6 57.6h.1M69.9 41.1h.1M69.9 52.1h.1M69.9 52.1h15.1M69.9 41.1v1.4M69.9 52.1v1.4M76.8 41.1h.1M76.8 52.1h.1"/>
<path d="M76.8 57.6h.1M76.8 50.7v1.4M85 46.6h.1M85 52.1h.1M85 57.6h.1M85 50.7v1.4M102.9 41.1h.1M102.9 52.1h.1M102.9 46.6h.1M102.9 57.6h.1M102.9 41.1h4.1M102.9 46.6v5.5"/>
<path d="M102.9 57.6v4.1M102.9 52.1h4.1M105.6 59h.1M105.6 57.6h.1M105.6 57.6v1.4M105.6 59h1.4M107 46.6h.1M107 59h.1M131.7 46.6h.1M131.7 52.1h.1M131.7 41.1h6.8M131.7 52.1h6.8"/>
<path d="M131.7 46.6h8.2M131.7 43.9h17.8M131.7 42.5h2.7M131.7 49.4h17.8M131.7 54.9h17.8M134.4 41.1h.1M134.4 42.5h.1M134.4 41.1v1.4M138.5 41.1h.1M146.7 41.1h.1M146.7 52.1h.1M146.7 41.1h26.1"/>
<path d="M146.7 52.1h26.1M148.1 46.6h.1M148.1 46.6h24.7M149.5 43.9h.1M149.5 49.4h.1M149.5 54.9h.1M149.5 41.1v2.8M149.5 46.6v2.8M149.5 52.1v2.8M157.7 41.1h.1M157.7 46.6h.1M157.7 52.1h.1"/>
<path d="M157.7 45.3h34.3M157.7 50.7h34.3M157.7 56.2h34.3M167.3 41.1h.1M167.3 45.3h.1M167.3 46.6h.1M167.3 50.7h.1M167.3 52.1h.1M167.3 56.2h.1M179.7 41.1h.1M179.7 46.6h.1M179.7 52.1h.1"/>
<path d="M179.7 41.1h2.7M179.7 52.1h2.7M179.7 46.6h2.7M182.4 43.9h.1M182.4 49.4h.1M182.4 54.9h.1M182.4 41.1h.1M182.4 46.6h.1M182.4 52.1h.1M182.4 41.1v2.8M182.4 46.6v2.8M182.4 52.1v2.8"/>
<path d="M192 45.3h.1M192 50.7h.1M192 56.2h.1M192 41.1h.1M192 46.6h.1M192 52.1h.1M192 45.3v1.3M192 50.7v1.4M192 56.2v1.4M204.3 42.5h.1M204.3 48h.1M204.3 53.5h.1"/>
<path d="M204.3 59h.1M204.3 59v1.3h-72.6M204.3 42.5v1.4h-21.9M204.3 48v1.4h-21.9M204.3 53.5v1.4h-21.9M35.6 68.6h.1M35.6 71.3h.1M35.6 72.7h.1M35.6 72.7h17.9M35.6 68.6v6.8M35.6 71.3h8.3M43.9 68.6h.1"/>
<path d="M43.9 71.3h.1M43.9 74h.1M43.9 74h12.3M43.9 68.6v6.8M50.7 69.9h.1M53.5 72.7h.1M56.2 74h.1M61.7 64.4h.1M64.4 72.7h.1M64.4 72.7h17.9M68.6 63.1h.1M68.6 79.5h26"/>
<path d="M68.6 61.7v1.4M68.6 78.1h24.7M76.8 63.1h.1M76.8 61.7h.1M76.8 74h.1M76.8 61.7v1.4M76.8 72.7v1.3M76.8 74h5.5M78.1 69.9h.1M78.1 64.4h.1M78.1 65.8h.1M78.1 65.8h11.1"/>
<path d="M78.1 69.9h11.1M78.1 64.4v1.4M82.3 72.7h.1M85 63.1h.1M85 61.7h.1M85 61.7v1.4M85 63.1h-23.3v1.3M89.2 65.8h.1M89.2 64.4h-38.5v5.5M89.2 72.7h17.8M89.2 74h17.8M93.3 72.7h.1"/>
<path d="M93.3 78.1h.1M93.3 72.7v5.4M94.6 74h.1M94.6 79.5h.1M94.6 74v5.5M96 76.8h.1M96 69.9h.1M96 76.8v4.1M96 76.8h11M96 64.4h11M96 65.8h11M96 69.9h11"/>
<path d="M100.1 79.5h.1M100.1 79.5h6.9M100.1 79.5v8.3M102.9 60.3h.1M102.9 61.7h.1M102.9 60.3h4.1M102.9 61.7h4.1M107 76.8h.1M107 60.3h.1M107 64.4h.1M107 65.8h.1M107 67.2h.1"/>
<path d="M107 68.6h.1M107 74h.1M107 72.7h.1M107 67.2h-53.5v5.5M107 68.6h-50.8v5.4M131.7 68.6h.1M131.7 69.9h.1M131.7 76.8h6.8M131.7 67.2h10.9M131.7 68.6h10.9M131.7 69.9h10.9M131.7 78.1h6.8"/>
<path d="M137.2 68.6h.1M137.2 68.6v4.1h24.6M138.5 76.8h.1M138.5 78.1h.1M138.5 78.1v4.2M142.6 67.2h.1M145.4 76.8h5.5M149.5 67.2h13.7M149.5 68.6h2.7M149.5 69.9h17.8M150.9 76.8h.1M150.9 76.8v5.5"/>
<path d="M152.2 68.6h.1M152.2 67.2h.1M152.2 67.2v1.4M155 72.7h.1M155 72.7v1.3M155 78.1v4.2M161.8 72.7h.1M163.2 67.2h.1M163.2 65.8v1.4M167.3 69.9h.1M167.3 68.6v1.3M171.4 60.3h.1"/>
<path d="M171.4 64.4h.1M171.4 65.8h.1M171.4 65.8h11M171.4 64.4v1.4M182.4 65.8h.1M182.4 65.8v2.8M24.7 85h.1M24.7 85v2.8M35.6 82.3h.1M35.6 85h.1M35.6 82.3v2.7M43.9 82.3h.1"/>
<path d="M43.9 82.3v2.7h-19.2M68.6 87.8h.1M68.6 80.9h27.4M68.6 87.8h68.6M68.6 87.8v1.4M83.7 80.9h.1M96 80.9h.1M100.1 87.8h.1M100.1 80.9h.1M100.1 80.9h6.9M117.9 87.8h.1M117.9 83.7v4.1"/>
<path d="M120.7 87.8h.1M120.7 83.7v4.1M131.7 80.9h.1M131.7 80.9h5.5M137.2 80.9h.1M137.2 87.8h.1M137.2 86.4h.1M137.2 80.9v1.4M137.2 86.4v1.4M138.5 82.3h.1M138.5 82.3h4.1M146.7 82.3h17.9"/>
<path d="M150.9 82.3h.1M155 82.3h.1M164.6 82.3h.1M164.6 82.3v1.4M107 116.6h.1M107 117.9h.1M107 115.2h.1M107 116.6h13.7M107 117.9h13.7M107 115.2h13.7M107 119.3h20.6M127.6 119.3h.1"/>
<path d="M127.6 119.3v2.7M107 120.7h4.1M111.1 120.7h.1M111.1 122h.1M111.1 131.7h.1M111.1 120.7v1.3M111.1 128.9v2.8M111.1 131.7h12.3M123.4 131.7h.1M123.4 130.3v1.4M127.6 122h.1"/>
</g>
<g fill="#f00" stroke="#f00" stroke-width=".13">
<circle cx="120.6" cy="87.8" r=".25"/>
<circle cx="83.6" cy="87.7" r=".24"/>
<circle cx="100.1" cy="87.8" r=".25"/>
<circle cx="117.9" cy="87.7" r=".24"/>
<circle cx="100.1" cy="80.9" r=".25"/>
<circle cx="83.6" cy="80.9" r=".24"/>
<circle cx="85" cy="35.6" r=".25"/>
<circle cx="102.8" cy="35.6" r=".25"/>
<circle cx="76.8" cy="35.6" r=".24"/>
<circle cx="76.8" cy="41.1" r=".24"/>
<circle cx="76.8" cy="46.6" r=".24"/>
<circle cx="102.8" cy="46.6" r=".25"/>
<circle cx="85" cy="46.6" r=".25"/>
<circle cx="76.8" cy="52.1" r=".24"/>
<circle cx="68.5" cy="63.1" r=".25"/>
<circle cx="76.8" cy="63" r=".24"/>
<circle cx="68.5" cy="57.6" r=".25"/>
<circle cx="76.8" cy="57.6" r=".24"/>
<circle cx="85" cy="57.6" r=".25"/>
<circle cx="102.8" cy="60.3" r=".25"/>
<circle cx="102.8" cy="57.6" r=".25"/>
<circle cx="76.8" cy="72.6" r=".24"/>
<circle cx="94.6" cy="74" r=".25"/>
<circle cx="93.2" cy="72.6" r=".25"/>
<circle cx="43.9" cy="71.3" r=".25"/>
<circle cx="35.6" cy="71.3" r=".24"/>
<circle cx="35.6" cy="85" r=".24"/>
<circle cx="35.6" cy="58.9" r=".24"/>
<circle cx="35.6" cy="72.6" r=".24"/>
<circle cx="43.9" cy="74" r=".25"/>
<circle cx="150.8" cy="82.3" r=".25"/>
<circle cx="154.9" cy="72.6" r=".25"/>
<circle cx="154.9" cy="82.3" r=".25"/>
<circle cx="137.1" cy="68.5" r=".25"/>
<circle cx="152.2" cy="67.2" r=".24"/>
<circle cx="171.4" cy="60.3" r=".25"/>
<circle cx="149.5" cy="35.6" r=".25"/>
<circle cx="157.7" cy="35.6" r=".25"/>
<circle cx="167.3" cy="39.8" r=".25"/>
<circle cx="149.5" cy="41.1" r=".25"/>
<circle cx="157.7" cy="41.1" r=".25"/>
<circle cx="167.3" cy="45.2" r=".25"/>
<circle cx="134.4" cy="41.1" r=".25"/>
<circle cx="149.5" cy="46.6" r=".25"/>
<circle cx="157.7" cy="46.6" r=".25"/>
<circle cx="167.3" cy="50.7" r=".25"/>
<circle cx="157.7" cy="52.1" r=".25"/>
<circle cx="149.5" cy="52.1" r=".25"/>
<circle cx="167.3" cy="56.2" r=".25"/>
<circle cx="167.3" cy="35.6" r=".25"/>
<circle cx="167.3" cy="41.1" r=".25"/>
<circle cx="167.3" cy="46.6" r=".25"/>
<circle cx="167.3" cy="52.1" r=".25"/>
<circle cx="126.2" cy="17.8" r=".25"/>
<circle cx="61.7" cy="64.4" r=".25"/>
<circle cx="78.1" cy="64.4" r=".25"/>
</g>
<g font-size="1.2">
<text x="138.8" y="17.6">VCC3V3</text>
<text x="142.6" y="14.9">VCC3V3</text>
<text x="113.7" y="23.1">C201</text>
<text x="128.8" y="23.1">C200</text>
<text x="113.7" y="24.3">2.2uF</text>
<text x="128.8" y="24.3">100nF</text>
<text x="140.1" y="28.5">GND</text>
<text x="60.3" y="32.7">VCC5V0</text>
<text x="63.3" y="35.4">VCC5V0</text>
<text x="106" y="35.3">32</text>
<text x="109" y="34">IC10</text>
<text x="117.6" y="33.3" transform="rotate(-90 117.6 33.3)">39</text>
<text x="120.4" y="33.3" transform="rotate(-90 120.4 33.3)">23</text>
<text x="131.3" y="35.3">31 SW_B1</text>
<text x="139.9" y="32">L3</text>
<text x="148.1" y="34">1uH</text>
<text x="170" y="35.4">R101</text>
<text x="178.3" y="35.4">0.01</text>
<text x="186.8" y="35.4">VCCINT</text>
<text x="191" y="32.4">VCCINT</text>
<text x="72.9" y="40.9">GND</text>
<text x="78.1" y="38.1">C227</text>
<text x="78.1" y="39.4">22uF</text>
<text x="86.4" y="38.1">C142</text>
<text x="86.4" y="39.4">22uF</text>
<text x="106" y="40.9">33</text>
<text x="131.3" y="38.1">26</text>
<text x="131.3" y="40.9">34 SW_B2</text>
<text x="139.9" y="37.5">L4</text>
<text x="148.1" y="39.5">1uH</text>
<text x="160.3" y="38.1">C152</text>
<text x="160.3" y="39.4">47uF</text>
<text x="169.9" y="38.1">C153</text>
<text x="169.9" y="39.4">47uF</text>
<text x="170" y="40.9">R102</text>
<text x="175.8" y="39.5">GND</text>
<text x="179.7" y="40.9">0</text>
<text x="201.6" y="40.6">DDRVCC</text>
<text x="60.3" y="43.6">VCC5V0</text>
<text x="63.3" y="46.4">VCC5V0</text>
<text x="106" y="46.3">19</text>
<text x="131.3" y="42.2">35</text>
<text x="131.3" y="43.6">27</text>
<text x="131.3" y="46.3">20 SW_B3</text>
<text x="141.3" y="43">L5</text>
<text x="149.5" y="45">1uH</text>
<text x="160.3" y="43.6">C154</text>
<text x="160.3" y="44.9">47uF</text>
<text x="169.9" y="43.6">C155</text>
<text x="169.9" y="44.9">47uF</text>
<text x="170" y="46.4">R103</text>
<text x="175.8" y="45">GND</text>
<text x="178.3" y="46.4">0</text>
<text x="197.7" y="43.6">DDRVCC</text>
<text x="201.9" y="46.1">VCC3V3</text>
<text x="72.9" y="51.9">GND</text>
<text x="78.1" y="49.1">C144</text>
<text x="78.1" y="50.5">22uF</text>
<text x="86.4" y="49.1">C145</text>
<text x="86.4" y="50.4">22uF</text>
<text x="106" y="51.8">18</text>
<text x="131.3" y="49.1">25</text>
<text x="131.3" y="51.8">17 SW_B4</text>
<text x="139.9" y="48.4">L6</text>
<text x="148.1" y="50.5">1uH</text>
<text x="160.3" y="49.1">C156</text>
<text x="160.3" y="50.4">47uF</text>
<text x="169.9" y="49.1">C157</text>
<text x="169.9" y="50.4">47uF</text>
<text x="170" y="51.9">R104</text>
<text x="175.8" y="50.5">GND</text>
<text x="178.3" y="51.9">0</text>
<text x="197.7" y="49.1">VCC3V3</text>
<text x="201.9" y="51.6">VCC1V8</text>
<text x="23.3" y="56">VCC5V0</text>
<text x="27.7" y="58.7">VCC5V0</text>
<text x="59" y="54.6">VCC5V0</text>
<text x="63.3" y="57.3">VCC5V0</text>
<text x="106" y="58.7">40</text>
<text x="131.3" y="54.6">24</text>
<text x="131.3" y="58.7">1</text>
<text x="160.3" y="54.6">C158</text>
<text x="160.3" y="55.8">47uF</text>
<text x="169.9" y="54.6">C159</text>
<text x="169.9" y="55.8">47uF</text>
<text x="175.8" y="56">GND</text>
<text x="197.7" y="54.6">VCC1V8</text>
<text x="201.5" y="57.1">AVCC1V8</text>
<text x="37" y="64.2">R91</text>
<text x="37" y="65.6">10k</text>
<text x="45.3" y="64.2">R92</text>
<text x="45.3" y="65.6">10k</text>
<text x="56.5" y="64.2">GND</text>
<text x="63.3" y="62.8">GND</text>
<text x="69.9" y="60.1">C148</text>
<text x="69.9" y="61.3">2.2uF</text>
<text x="78.1" y="60.1">C146</text>
<text x="78.1" y="61.5">2.2uF</text>
<text x="86.4" y="60.1">C147</text>
<text x="86.4" y="61.3">2.2uF</text>
<text x="87.8" y="65.6">R96</text>
<text x="87.8" y="64.2">R95</text>
<text x="96" y="65.6">0</text>
<text x="96" y="64.2">0</text>
<text x="106" y="61.4">10</text>
<text x="106" y="64.1">21</text>
<text x="106" y="65.5">22</text>
<text x="106.7" y="60">3</text>
<text x="131.3" y="60">2</text>
<text x="131.3" y="61.4">9</text>
<text x="131.3" y="62.8">11</text>
<text x="160.7" y="64">VCC5V0</text>
<text x="174" y="62.9">C151</text>
<text x="174" y="64.1">2.2uF</text>
<text x="177.2" y="65.6">GND</text>
<text x="197.7" y="60.1">AVCC1V8</text>
<text x="45.3" y="67">DNI</text>
<text x="63.1" y="71.1">VCC5V0</text>
<text x="78.4" y="69.7">GPIO4</text>
<text x="87.8" y="69.7">R88</text>
<text x="96" y="69.7">0</text>
<text x="106" y="66.9">28</text>
<text x="106" y="68.3">29</text>
<text x="106" y="69.6">30</text>
<text x="131.3" y="66.9">15</text>
<text x="131.3" y="68.3">16</text>
<text x="131.3" y="69.6">38</text>
<text x="139.9" y="67">R98</text>
<text x="139.9" y="68.3">R99</text>
<text x="139.9" y="69.7">R100</text>
<text x="149.5" y="67">10K</text>
<text x="149.5" y="68.3">10K</text>
<text x="149.5" y="69.7">10K</text>
<text x="156.6" y="66.9">VCC5V0</text>
<text x="156.6" y="69.7">VCC3V3</text>
<text x="164.8" y="66.7">VCC3V3</text>
<text x="37" y="77.9">R93</text>
<text x="45.3" y="77.9">R94</text>
<text x="68.8" y="72.4">VCC5V0</text>
<text x="70.2" y="77.7">PMIC_SDA</text>
<text x="80.9" y="72.4">R89</text>
<text x="80.9" y="73.8">R90</text>
<text x="89.1" y="72.4">100</text>
<text x="89.1" y="73.8">100</text>
<text x="106" y="72.4">13</text>
<text x="106" y="73.7">14</text>
<text x="106" y="76.5">36</text>
<text x="131.3" y="72.4">37</text>
<text x="131.3" y="76.5">4</text>
<text x="131.3" y="77.9">5</text>
<text x="137.2" y="76.6">R97</text>
<text x="144" y="76.6">200K</text>
<text x="153.8" y="72.4">GPIO4</text>
<text x="157.6" y="76.6">C150</text>
<text x="157.6" y="77.8">10nF</text>
<text x="37" y="79.3">10k</text>
<text x="37" y="80.7">DNI</text>
<text x="45.3" y="79.3">10k</text>
<text x="70.2" y="80.4">PMIC_TP</text>
<text x="70.2" y="79.1">PMIC_SCL</text>
<text x="85" y="83.4">R87</text>
<text x="106.7" y="79.2">6</text>
<text x="106.7" y="80.6">8</text>
<text x="117.6" y="83.9" transform="rotate(-90 117.6 83.9)">7</text>
<text x="131.3" y="80.6">12</text>
<text x="139.9" y="82">C149</text>
<text x="146.7" y="82">2.2uF</text>
<text x="157.7" y="79.3">DNI</text>
<text x="158" y="82">GND</text>
<text x="27.7" y="84.8">GND</text>
<text x="71.5" y="87.5">GND</text>
<text x="85" y="84.8">100k</text>
<text x="108.3" y="86.1">DA9062-00AM</text>
<text x="120.4" y="84.6" transform="rotate(-90 120.4 84.6)">41</text>
<text x="139.7" y="84.8">C141</text>
<text x="139.7" y="86">470nF</text>
<text x="100.1" y="109.5">J15</text>
<text x="103.8" y="113.5">1</text>
<text x="103.8" y="114.9">2</text>
<text x="103.8" y="116.3">3</text>
<text x="103.8" y="117.6">4</text>
<text x="103.8" y="119">5</text>
<text x="111.3" y="116.1">PMIC_SDA</text>
<text x="111.3" y="117.5">PMIC_SCL</text>
<text x="111.3" y="114.7">PMIC_TP</text>
<text x="100.1" y="125.9">HEADER 6</text>
<text x="103.8" y="120.4">6</text>
<text x="112.4" y="124.6">R279</text>
<text x="112.4" y="125.9">0</text>
<text x="100.1" y="127.7">DNI</text>
<text x="112.4" y="127.3">DNI</text>
<text x="115.4" y="131.4">VCC5V0</text>
<text x="122" y="128.7">VCC5V0</text>
<text x="226.3" y="198.6">Title</text>
<text x="226.3" y="202.7">Size</text>
<text x="231.8" y="200">POWER REGULATION</text>
<text x="231.8" y="202.7">Document Number</text>
<text x="271.6" y="202.7">Rev</text>
<text x="226.3" y="206.9">Date:</text>
<text x="227.7" y="204.1">C</text>
<text x="231.8" y="204.1">Arty A7</text>
<text x="233.4" y="206.9">Saturday, April 25, 2026</text>
<text x="253.7" y="206.9">Sheet</text>
<text x="260.6" y="206.9">9</text>
<text x="264.7" y="206.9">of</text>
<text x="268.8" y="206.9">14</text>
<text x="272.9" y="204.1">1</text>
</g>
<g font-size="1.2" fill="#00c">
<text x="109" y="36.2">VDD_BUCK1</text>
<text x="109" y="41.7">VDD_BUCK2</text>
<text x="118.5" y="41.2" transform="rotate(-90 118.5 41.2)">VDDCORE</text>
<text x="121.3" y="38.9" transform="rotate(-90 121.3 38.9)">VDDIO</text>
<text x="121.8" y="41.7">VLX_BUCK2A</text>
<text x="122.6" y="36.2">VLX_BUCK1</text>
<text x="124.8" y="39">VBUCK1</text>
<text x="109" y="47.2">VDD_BUCK3</text>
<text x="121.8" y="43.1">VLX_BUCK2B</text>
<text x="122.6" y="47.2">VLX_BUCK3</text>
<text x="124.8" y="44.4">VBUCK2</text>
<text x="109" y="52.7">VDD_BUCK4</text>
<text x="122.6" y="52.7">VLX_BUCK4</text>
<text x="124.8" y="50">VBUCK3</text>
<text x="109" y="59.6">VSYS</text>
<text x="124.8" y="55.5">VBUCK4</text>
<text x="125.6" y="59.6">VLDO1</text>
<text x="109" y="60.9">VDD_LDO2</text>
<text x="109" y="62.3">VDD_LDO34</text>
<text x="109" y="65">GPIO0</text>
<text x="125.6" y="60.9">VLDO2</text>
<text x="125.6" y="62.3">VLDO3</text>
<text x="125.6" y="63.7">VLDO4</text>
<text x="109" y="66.4">GPIO1</text>
<text x="109" y="67.8">GPIO2</text>
<text x="109" y="69.2">GPIO3</text>
<text x="109" y="70.5">GPIO4</text>
<text x="122.2" y="69.2">nRESETREQ</text>
<text x="124.7" y="67.8">nONKEY</text>
<text x="124.8" y="70.5">nRESET</text>
<text x="109" y="73.3">SDA</text>
<text x="109" y="74.6">SCL</text>
<text x="109" y="77.4">TP</text>
<text x="126.8" y="73.3">nIRQ</text>
<text x="126.9" y="77.4">IREF</text>
<text x="109" y="80.1">XTAL_IN</text>
<text x="109" y="81.5">XTAL_OUT</text>
<text x="118.5" y="81.6" transform="rotate(-90 118.5 81.6)">VSS_ANA</text>
<text x="121.3" y="81.6" transform="rotate(-90 121.3 81.6)">GND</text>
<text x="125.6" y="81.5">VBBAT</text>
<text x="126.4" y="78.7">VREF</text>
</g>
<g font-size="1.2" fill="#f00">
<text x="71.3" y="70.3">9</text>
<text x="73.1" y="70.5">GPIO4</text>
<text x="163.2" y="73">GPIO4</text>
<text x="168.7" y="73">9</text>
<text x="59" y="78.5">9</text>
<text x="59" y="79.8">9</text>
<text x="59" y="81.2">9</text>
<text x="60.7" y="78.7">PMIC_SDA</text>
<text x="60.7" y="80.1">PMIC_SCL</text>
<text x="60.7" y="81.5">PMIC_TP</text>
<text x="122" y="116.9">PMIC_SDA</text>
<text x="122" y="118.3">PMIC_SCL</text>
<text x="122" y="115.5">PMIC_TP</text>
<text x="128.9" y="116.9">9</text>
<text x="128.9" y="118.3">9</text>
<text x="128.9" y="115.5">9</text>
</g>
<g font-size="1">
<text x="28.8" y="1">5</text>
<text x="83.7" y="1">4</text>
<text x="138.5" y="1">3</text>
<text x="193.4" y="1">2</text>
<text x="248.2" y="1">1</text>
<text x=".3" y="27.9">D</text>
<text x="276" y="27.9">D</text>
<text x=".3" y="79.4">C</text>
<text x="276" y="79.4">C</text>
<text x=".3" y="130.8">B</text>
<text x="276" y="130.8">B</text>
<text x=".3" y="182.2">A</text>
<text x="276" y="182.2">A</text>
<text x="28.8" y="208.1">5</text>
<text x="83.7" y="208.1">4</text>
<text x="138.5" y="208.1">3</text>
<text x="193.4" y="208.1">2</text>
<text x="248.2" y="208.1">1</text>
</g>
</svg>
